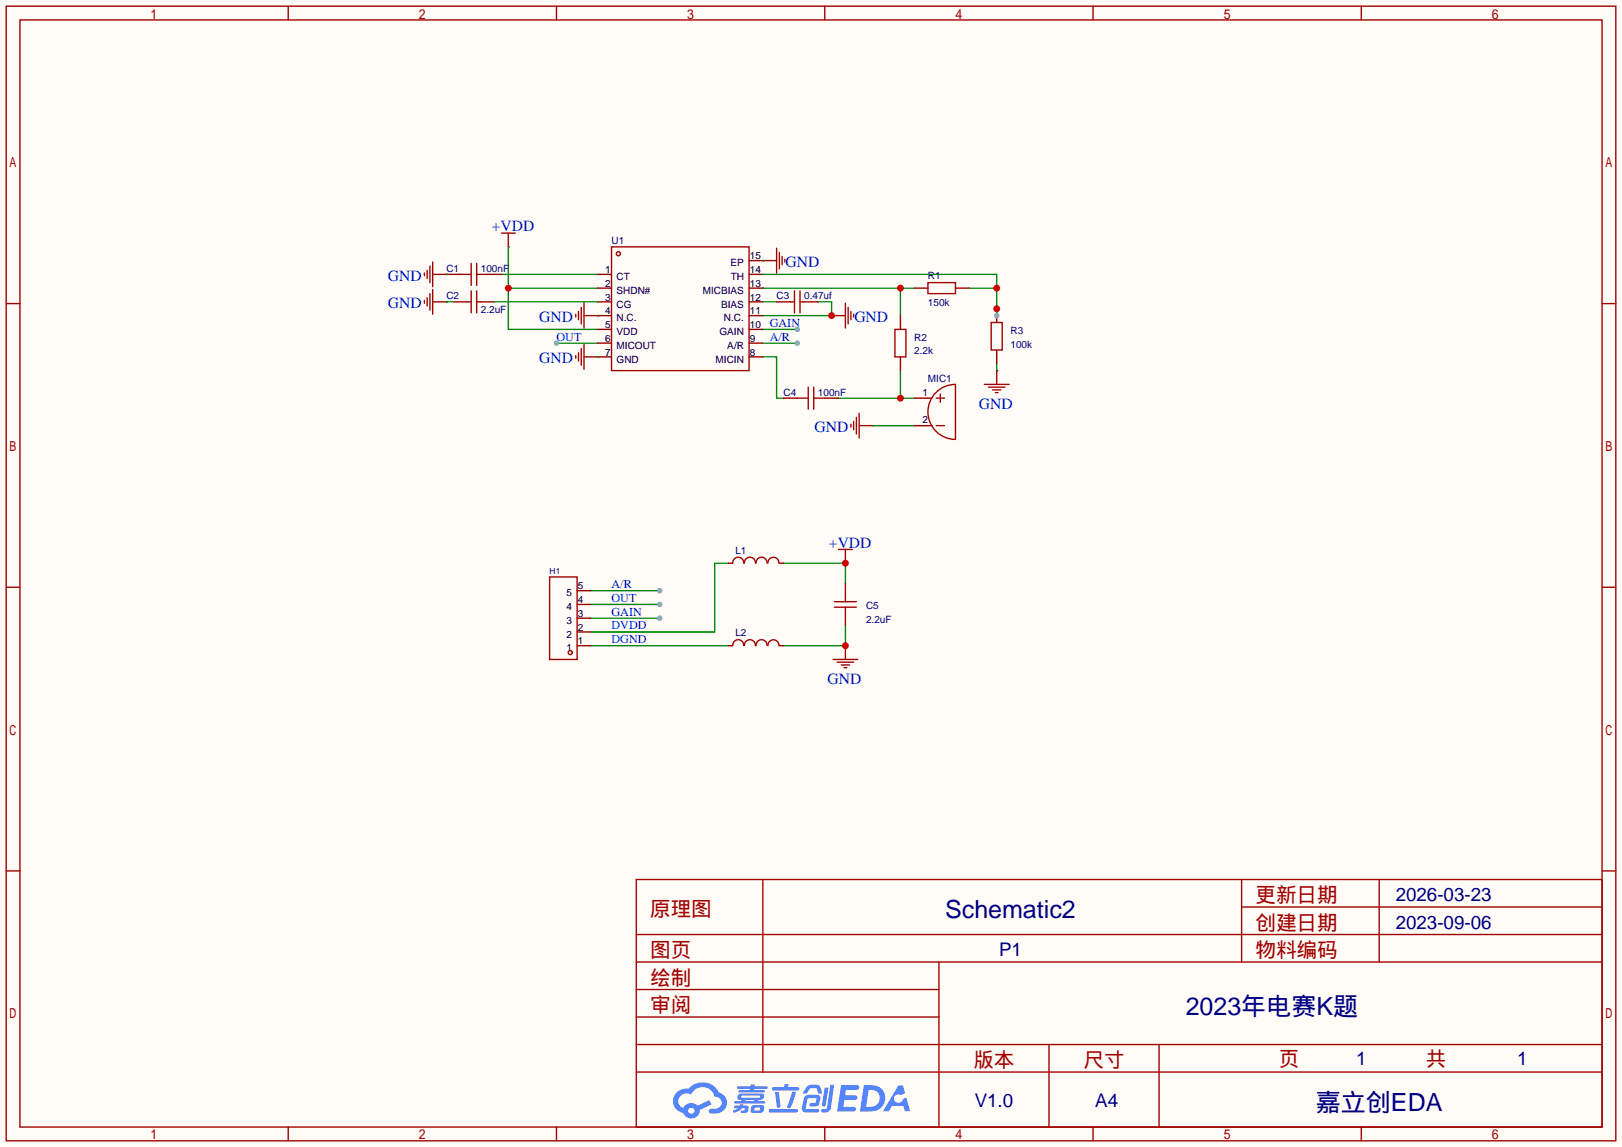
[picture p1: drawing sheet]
<svg xmlns="http://www.w3.org/2000/svg" width="299mm" height="212mm" viewBox="0 0 299 212" stroke-linecap="round" stroke-linejoin="round" font-family="sans-serif">
<path d="M0 0h299.5v211.8h-299.5z" fill="#fffcf7"/>
<g fill="none" stroke="#a10000" stroke-width=".25">
<path d="M1.1 1.1h297.2v209.6h-297.2zM3.7 3.7h292.1v204.5h-292.1zM53.2 1.1v2.6M102.7 1.1v2.6M152.3 1.1v2.6M201.8 1.1v2.6M251.3 1.1v2.6M1.1 56.1h2.6M295.8 56.1h2.5M1.1 108.5h2.6M295.8 108.5h2.5M1.1 160.8h2.6"/>
<path d="M117.5 162.4h178.3v45.8h-178.3zM117.5 177.7h178.3M117.5 172.6h178.3M140.8 162.4v35.6M173.4 177.7v30.5M229.2 162.4v15.3M229.2 167.5h66.6M254.6 162.4v15.3M295.8 160.8h2.5M117.5 182.8h55.9M117.5 198h178.3M117.5 192.9h178.3"/>
<path d="M117.5 187.8h55.9M193.7 192.9v15.3M214 192.9v15.3M53.2 208.2v2.5M102.7 208.2v2.5M152.3 208.2v2.5M201.8 208.2v2.5M251.3 208.2v2.5"/>
</g>
<g fill="#5487ff">
<path d="M155.3 200.4h2.1a.97 .97 0 0 1 1.3 .4 .53 .53 0 0 1-.7 .5h-1.8l-.2 1h1.9a.43 .43 0 0 1 .4 .5 .43 .43 0 0 1-.5 .3h-1.9l-.2 1.3h1.7a.45 .45 0 0 1 .6 .2 .45 .45 0 0 1-.2 .6l-3.2 .1z"/>
<path d="M165.9 200.5h.8l.4 1.4-.7 .4a.82 .82 0 0 0-1.2 .1 .82 .82 0 0 0 .1 1.1 .82 .82 0 0 0 1.2 0l.2-.5 .6-.3 .7 2.5h-.9l-.3-1h-2.1l-.6 1h-1.1z"/>
<path d="M152.2 200.9h.8l-.5 3.2a.36 .36 0 0 1-.4 .3 .36 .36 0 0 1-.3-.4z"/>
<path d="M153.3 200.4h.7l-.6 4.3a1.13 1.13 0 0 1-1.8 .6l.2-.4 .7-.1 .2-.2z"/>
<path d="M149 200.7l.6-.4h1a.77 .77 0 0 1 .9 .6l.3 .9-.2 .2h-.5l-.4-1h-.9a1.3 1.3 0 0 0-.8 .9l-.6 .1-.2-.2z"/>
<path d="M148.6 202.5l.5-.3h1.7a.66 .66 0 0 1 .6 .9l-.1 .4a.81 .81 0 0 1-.9 .9h-.7a.32 .32 0 0 1-.3-.4 .32 .32 0 0 1 .4-.3h.7l.3-.9-1.7 .1-.3 1.9h2.1a.32 .32 0 0 1 .4 .4 .32 .32 0 0 1-.4 .3l-2.3-.1-.5-.3v-.5z"/>
<path d="M142 204.8h5a.33 .33 0 0 1 .3 .4 .33 .33 0 0 1-.3 .3h-4.9l-.2-.2z"/>
<path d="M146.3 201.6h.7l-1 2.9a.36 .36 0 0 1-.4 .2 .36 .36 0 0 1-.3-.3z"/>
<path d="M143.1 201.7h.7l.3 2.6a.34 .34 0 0 1-.3 .3 .34 .34 0 0 1-.4-.2z"/>
<path d="M142.6 200.8h2.2l.1-.4 .1-.2h.6l-.1 .6h1.8a.32 .32 0 0 1 .3 .3 .32 .32 0 0 1-.4 .3h-4.5l-.1-.1z"/>
<path d="M135.6 204.2h.9l.1-.2 .7-.1-.1 .3h.9a.82 .82 0 0 1-.6 1.3h-.7v-.4l.7-.1v-.3h-.5l-.5 .4-1 .4-.2-.4 1-.4h-.8z"/>
<path d="M136.1 200.6h2.5v-.3h.8l-.1 .3h2.2l.2 .3-.2 .2h-2.3v.3h1.8l.2 .2-.2 .2h-4.5l-.2-.2 .1-.2h2l.1-.3h-2.3l-.1-.2z"/>
<path d="M159.5 200.4l-.7 4.9h1.6a2.47 2.47 0 0 0 2.9-1.7 2.47 2.47 0 0 0-1.4-3zM160.4 201.3a1.61 1.61 0 0 1 2 1.4 1.61 1.61 0 0 1-1.8 1.7h-.7z"/>
<path d="M136.3 202.2a.55 .55 0 0 0-.2 .7 .55 .55 0 0 0 .7 .2l.1 .3h-1.3v.4h5.5l.2-.2-.2-.2h-1.2l.2-.3a.7 .7 0 0 0 .8-.2 .7 .7 0 0 0 0-.9h-4.1zM136.9 202.4h3.3l.2 .1-.2 .2h-3.2l-.2-.1zM137.6 203.1h1.7l-.2 .3h-1.4z"/>
<path d="M138.8 204.3a1.05 1.05 0 0 0-.1 1.2 2.91 2.91 0 0 0 2.2-.2 .98 .98 0 0 0 0-1.2h-1.6zM139.4 204.6l.8-.1 .1 .1v.3l-.2 .2h-.8z"/>
<path d="M125 201.7a2.23 2.23 0 0 0-.7 2.3 2.23 2.23 0 0 0 1.8 1.6 1.58 1.58 0 0 0 1.8 .9 1.58 1.58 0 0 0 1.3-1.5l2.2-1-.5-.8-2.1 1a1.65 1.65 0 0 0-2.6 .5 1.45 1.45 0 0 1-.8-2 1.45 1.45 0 0 1 2-.7l.2 .1a2.3 2.3 0 0 1 2.3-1.3 2.3 2.3 0 0 1 2.1 1.7 1.12 1.12 0 0 1 1.2 1.1 1.12 1.12 0 0 1-1.1 1.2h-.7a.45 .45 0 0 0-.6 .3 .45 .45 0 0 0 .5 .6 2.26 2.26 0 0 0 2.9-2.5 2.04 2.04 0 0 0-1.5-1.4 3.3 3.3 0 0 0-5.5-.7l-1.2 .1zM127.1 205.2a.57 .57 0 0 1 1.1 0 .57 .57 0 0 1-1.1 0z"/>
</g>
<g fill="none" stroke="#a10000" stroke-width=".25">
<path d="M78.4 50.4v.5M78.4 55.5v.5M78.9 49.9v1.5M78.9 55v1.5M79.4 49.1v3.1M79.4 54.2v3.1M79.9 50.7h2.5M79.9 48.4v4.6M79.9 53.5v4.5M79.9 55.8h2.5M92.6 43.1h2.5M93.9 43.1v2.5"/>
<path d="M106.3 58v.5M106.8 57.5v1.6M107.3 56.8v3M107.8 58.3h2.6M107.8 56v4.6M140.8 48.1h2.6M143.4 45.8v4.6M143.9 46.6v3.1M144.4 47.4v1.5M144.9 47.9v.5M153.5 58.3h2.6M156.1 56v4.6"/>
<path d="M156.6 56.8v3M157.1 57.5v1.6M157.6 58v.5M106.3 65.7v.5M106.8 65.2v1.5M107.3 64.4v3M107.8 63.6v4.6M107.8 65.9h2.6M157.1 78.4v.5M157.6 77.9v1.5M158.1 77.1v3M158.6 78.6h2.6"/>
<path d="M158.6 76.3v4.6M181.7 71h4.6M182.5 71.5h3M183.3 72h1.5M183.8 72.5h.5M184 68.5v2.5M154.8 101.5h2.6M156.1 101.5v2.5M156.1 119.3v2.5M153.8 121.8h4.6M154.6 122.3h3M155.3 122.8h1.5"/>
<path d="M155.8 123.3h.5"/>
</g>
<path d="M82.4 50.7h.1M82.4 55.8h.1M93.9 45.6h.1M110.4 58.3h.1M140.8 48.1h.1M153.5 58.3h.1M110.4 65.9h.1M161.2 78.6h.1M184 68.5h.1M156.1 119.3h.1M156.1 104h.1" fill="none" stroke="#870000" stroke-width=".25"/>
<path d="M92.6 50.7h17.8M102.7 63.4h7.7" fill="none" stroke="#008700" stroke-width=".25"/>
<circle cx="102.7" cy="63.4" r=".51" fill="#999"/>
<path d="M140.8 65.9h2.6v7.6h1.3M154.8 73.5h14M166.2 68.5v5" fill="none" stroke="#008700" stroke-width=".25"/>
<circle cx="166.2" cy="73.5" r=".63" fill="#c00"/>
<path d="M140.8 63.4h6.4" fill="none" stroke="#008700" stroke-width=".25"/>
<circle cx="147.2" cy="63.4" r=".51" fill="#999"/>
<path d="M140.8 60.8h6.4" fill="none" stroke="#008700" stroke-width=".25"/>
<circle cx="147.2" cy="60.8" r=".51" fill="#999"/>
<path d="M151 55.8h2.5v2.5h-12.7" fill="none" stroke="#008700" stroke-width=".25"/>
<circle cx="153.5" cy="58.3" r=".63" fill="#c00"/>
<path d="M140.8 55.8h2.6M140.8 53.2h28M166.2 53.2v5.1M161.2 78.6h7.6" fill="none" stroke="#008700" stroke-width=".25"/>
<circle cx="166.2" cy="53.2" r=".63" fill="#c00"/>
<path d="M156.1 115.4v3.9h-11.4" fill="none" stroke="#008700" stroke-width=".25"/>
<circle cx="156.1" cy="119.3" r=".63" fill="#c00"/>
<path d="M144.7 104h11.4v3.8" fill="none" stroke="#008700" stroke-width=".25"/>
<circle cx="156.1" cy="104" r=".63" fill="#c00"/>
<path d="M109.1 119.3h25.4M109.1 114.2h12.7M134.5 104h-2.5v12.7h-22.9" fill="none" stroke="#008700" stroke-width=".25"/>
<circle cx="121.8" cy="114.2" r=".51" fill="#999"/>
<path d="M109.1 111.6h12.7" fill="none" stroke="#008700" stroke-width=".25"/>
<circle cx="121.8" cy="111.6" r=".51" fill="#999"/>
<path d="M109.1 109.1h12.7" fill="none" stroke="#008700" stroke-width=".25"/>
<circle cx="121.8" cy="109.1" r=".51" fill="#999"/>
<g fill="none" stroke="#a10000" stroke-width=".25">
<path d="M101.5 106.6h5.1v15.2h-5.1z"/>
<circle cx="105.3" cy="120.5" r=".38"/>
</g>
<path d="M106.6 119.3h2.5M106.6 116.7h2.5M106.6 114.2h2.5M106.6 111.6h2.5M106.6 109.1h2.5" fill="none" stroke="#870000" stroke-width=".25"/>
<path d="M93.9 45.6v15.2h16.5M93.9 53.2h16.5" fill="none" stroke="#008700" stroke-width=".25"/>
<circle cx="93.9" cy="53.2" r=".63" fill="#c00"/>
<g fill="none" stroke="#a10000" stroke-width=".25">
<path d="M85 50.7h2M86.2 55.8h.8M87 48.6v4.1M87 53.7v4.1M88 48.6v4.1M88 53.7v4.1M88 50.7h2M88 55.8h.8M112.9 45.6h25.4v22.9h-25.4zM145.9 55.8h.8M146.7 53.7v4.1M147.7 55.8h.8"/>
<path d="M147.7 53.7v4.1M171.3 52.2h5.1v2h-5.1zM183 59.6h2v5h-2zM147.2 73.5h2M149.2 71.5v4.1M150.2 73.5h2.1M150.2 71.5v4.1M165.2 60.8h2.1v5.1h-2.1zM171.3 78.6h.8M171.3 73.5h.8M172.8 78.6h1.6M172.8 73.5h1.6"/>
<path d="M173.1 72.2a5.1 5.1 0 0 1 3.3-1.2v10.2a5.1 5.1 0 0 1-4.8-3.4 5.1 5.1 0 0 1 1.5-5.6zM173.6 72.8v1.5"/>
<circle cx="114.2" cy="46.9" r=".38"/>
</g>
<g fill="none" stroke="#870000" stroke-width=".25">
<path d="M82.4 50.7h2.6M83.7 55.8h2.5M88.8 55.8h2.5M90 50.7h2.6M110.4 50.7h2.5M110.4 53.2h2.5M110.4 55.8h2.5M110.4 58.3h2.5M138.3 50.7h2.5M138.3 53.2h2.5M138.3 55.8h2.5M138.3 58.3h2.5"/>
<path d="M138.3 48.1h2.5M143.4 55.8h2.5M148.5 55.8h2.5M166.2 58.3v2.5M168.8 53.2h2.5M176.4 53.2h2.5M184 57v2.6M110.4 60.8h2.5M110.4 63.4h2.5M110.4 65.9h2.5M138.3 60.8h2.5M138.3 63.4h2.5"/>
<path d="M138.3 65.9h2.5M144.7 73.5h2.5M152.3 73.5h2.5M166.2 65.9v2.6M168.8 73.5h2.5M168.8 78.6h2.5M184 64.6v2.6"/>
</g>
<path d="M82.4 50.7h.1M82.4 55.8h1.3M91.3 55.8h19.1M110.4 58.3h.1M140.8 48.1h.1M140.8 50.7h43.2v7.6M178.9 53.2h5.1M110.4 65.9h.1M184 67.2v1.3" fill="none" stroke="#008700" stroke-width=".25"/>
<g fill="#c00">
<circle cx="184" cy="57" r=".63"/>
<circle cx="184" cy="53.2" r=".63"/>
</g>
<circle cx="184" cy="58.3" r=".51" fill="#999"/>
<path d="M134.5 104h.8M134.5 119.3h.8M143.9 104h.8M143.9 119.3h.8M156.1 107.8v2.6M156.1 112.9v2.5" fill="none" stroke="#870000" stroke-width=".25"/>
<path d="M135.3 104a1.01 1.01 0 0 1 1-1.1 1.01 1.01 0 0 1 1 1.1M135.3 119.2a1.01 1.01 0 0 1 1-1.1 1.01 1.01 0 0 1 1 1.1M137.4 104a1.01 1.01 0 0 1 1.1-1.1 1.01 1.01 0 0 1 1 1.1M137.4 119.2a1.01 1.01 0 0 1 1.1-1.1 1.01 1.01 0 0 1 1 1.1M139.6 104a1.01 1.01 0 0 1 1-1.1 1.01 1.01 0 0 1 1 1.1M139.6 119.2a1.01 1.01 0 0 1 1-1.1 1.01 1.01 0 0 1 1 1.1M141.8 104a1.01 1.01 0 0 1 1-1.1 1.01 1.01 0 0 1 1 1.1M141.8 119.2a1.01 1.01 0 0 1 1-1 1.01 1.01 0 0 1 1 1M154.1 112.1h4M154.1 111.1h4M156.1 110.4v.7M156.1 112.1v.8" fill="none" stroke="#a10000" stroke-width=".25"/>
<g font-size="4.6" fill="#000080">
<text x="174.5" y="169.6">Schematic2</text>
<text x="218.9" y="187.4">2023年电赛K题</text>
<text x="243" y="205.2">嘉立创EDA</text>
</g>
<g font-size="3.8" fill="#a00000">
<text x="231.8" y="166.6">更新日期</text>
<text x="120" y="169.2">原理图</text>
<text x="231.8" y="171.7">创建日期</text>
<text x="120" y="176.8">图页</text>
<text x="231.8" y="176.8">物料编码</text>
<text x="120" y="181.9">绘制</text>
<text x="120" y="186.9">审阅</text>
<text x="179.7" y="197.1">版本</text>
<text x="200" y="197.1">尺寸</text>
<text x="236.1" y="196.8">页</text>
<text x="263.3" y="196.8">共</text>
</g>
<g font-size="3.5" fill="#000080">
<text x="257.7" y="166.4">2026-03-23</text>
<text x="257.7" y="171.5">2023-09-06</text>
<text x="184.4" y="176.6">P1</text>
<text x="250.4" y="196.6">1</text>
<text x="280.1" y="196.6">1</text>
<text x="180" y="204.5">V1.0</text>
<text x="202.2" y="204.5">A4</text>
</g>
<g font-size="2.9" fill="#00f">
<text x="90.8" y="42.7">+VDD</text>
<text x="71.6" y="51.9">GND</text>
<text x="145" y="49.3">GND</text>
<text x="71.6" y="57">GND</text>
<text x="99.6" y="59.5">GND</text>
<text x="157.7" y="59.5">GND</text>
<text x="99.6" y="67.1">GND</text>
<text x="180.7" y="75.5">GND</text>
<text x="150.4" y="79.8">GND</text>
<text x="153" y="101.1">+VDD</text>
<text x="152.8" y="126.3">GND</text>
</g>
<g font-size="2.2" fill="#00f">
<text x="102.7" y="62.9">OUT</text>
<text x="142.1" y="62.9">A/R</text>
<text x="142.1" y="60.4">GAIN</text>
<text x="112.9" y="113.7">GAIN</text>
<text x="112.9" y="111.2">OUT</text>
<text x="112.9" y="108.6">A/R</text>
<text x="112.9" y="118.8">DGND</text>
<text x="112.9" y="116.3">DVDD</text>
</g>
<g font-size="1.8" fill="#000080">
<text x="112.9" y="45.1">U1</text>
<text x="82.4" y="50.2">C1</text>
<text x="88.8" y="50.2">100nF</text>
<text x="171.3" y="51.5">R1</text>
<text x="82.4" y="55.3">C2</text>
<text x="88.8" y="57.8">2.2uF</text>
<text x="143.4" y="55.3">C3</text>
<text x="148.5" y="55.3">0.47uf</text>
<text x="171.3" y="56.6">150k</text>
<text x="168.8" y="62.9">R2</text>
<text x="168.8" y="65.5">2.2k</text>
<text x="186.6" y="61.6">R3</text>
<text x="186.6" y="64.2">100k</text>
<text x="171.3" y="70.5">MIC1</text>
<text x="144.7" y="73.1">C4</text>
<text x="151" y="73.1">100nF</text>
<text x="135.8" y="102.3">L1</text>
<text x="159.9" y="112.4">C5</text>
<text x="135.8" y="117.5">L2</text>
<text x="159.9" y="115">2.2uF</text>
</g>
<g font-size="1.8">
<text x="138.4" y="47.9">15</text>
<text x="111.7" y="50.4">1</text>
<text x="111.7" y="53">2</text>
<text x="113.8" y="51.7">CT</text>
<text x="134.9" y="49.2">EP</text>
<text x="134.9" y="51.7">TH</text>
<text x="138.4" y="53">13</text>
<text x="138.4" y="50.4">14</text>
<text x="111.7" y="55.5">3</text>
<text x="111.7" y="58.1">4</text>
<text x="113.8" y="54.3">SHDN#</text>
<text x="113.8" y="56.8">CG</text>
<text x="113.8" y="59.3">N.C.</text>
<text x="129.8" y="54.3">MICBIAS</text>
<text x="133.2" y="56.8">BIAS</text>
<text x="133.7" y="59.3">N.C.</text>
<text x="138.4" y="58.1">11</text>
<text x="138.4" y="55.5">12</text>
<text x="111.7" y="60.6">5</text>
<text x="111.7" y="63.1">6</text>
<text x="111.7" y="65.7">7</text>
<text x="113.8" y="61.9">VDD</text>
<text x="113.8" y="64.4">MICOUT</text>
<text x="132.8" y="61.9">GAIN</text>
<text x="134.3" y="64.4">A/R</text>
<text x="138.4" y="65.7">8</text>
<text x="138.4" y="63.1">9</text>
<text x="138.4" y="60.6">10</text>
<text x="113.8" y="67">GND</text>
<text x="132.1" y="67">MICIN</text>
<text x="170.3" y="73">1</text>
<text x="170.3" y="78.1">2</text>
<text x="104.6" y="112.7">4</text>
<text x="104.6" y="110.1">5</text>
<text x="106.7" y="113.9">3</text>
<text x="106.7" y="111.4">4</text>
<text x="106.7" y="108.9">5</text>
<text x="104.6" y="117.8">2</text>
<text x="104.6" y="115.2">3</text>
<text x="106.7" y="119">1</text>
<text x="106.7" y="116.5">2</text>
<text x="104.6" y="120.3">1</text>
</g>
<text font-size="1.6" fill="#000080" x="101.5" y="106.1">H1</text>
</svg>
